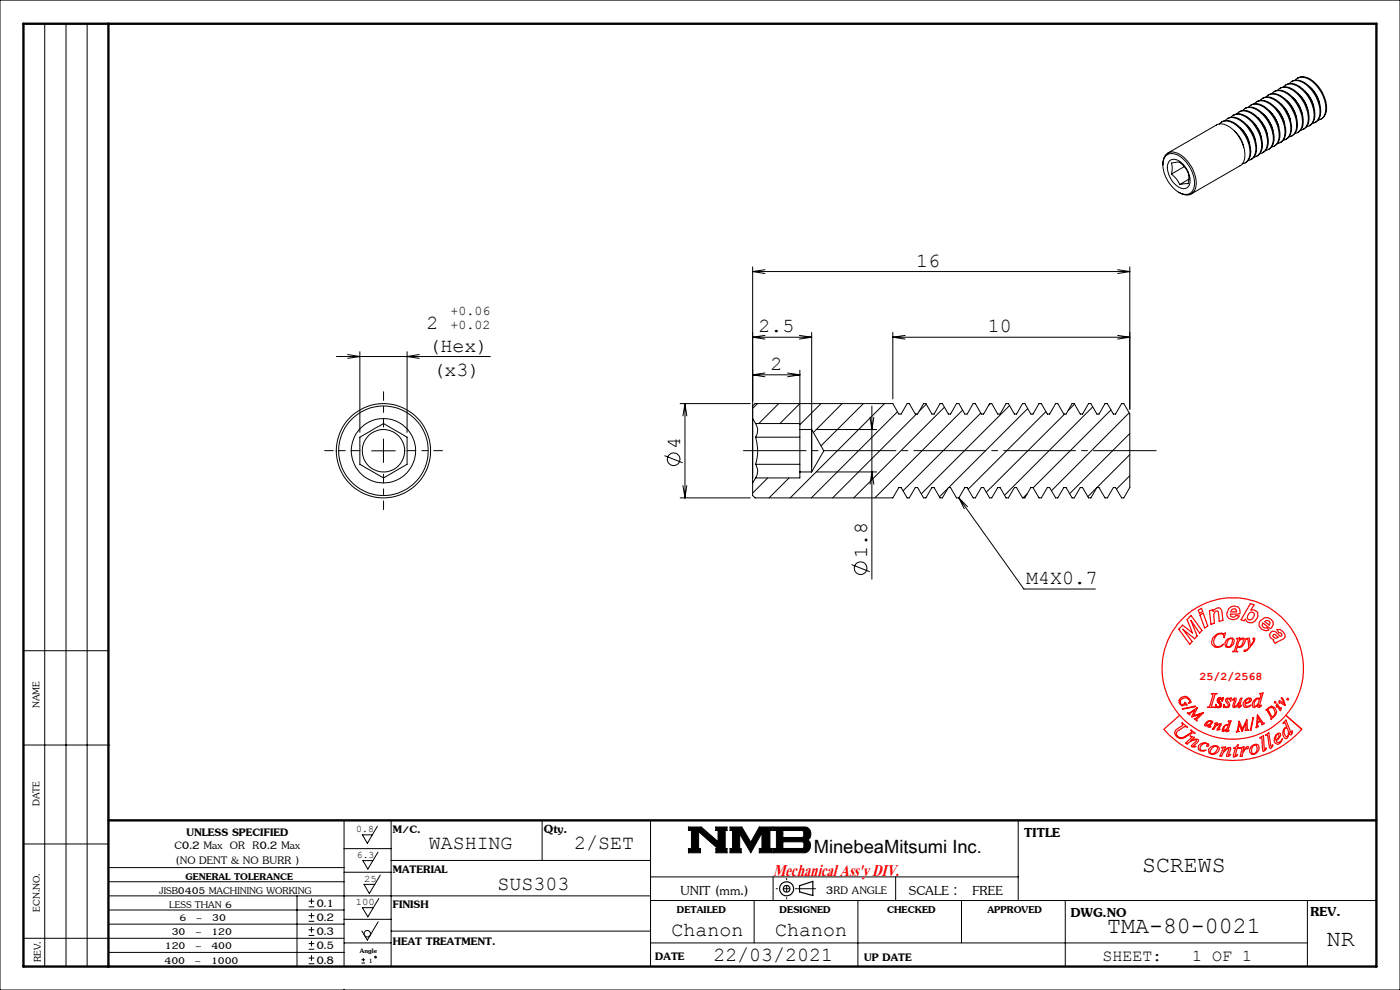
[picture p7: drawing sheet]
<svg xmlns="http://www.w3.org/2000/svg" width="297mm" height="210mm" viewBox="0 0 297 210" stroke-linecap="round" stroke-linejoin="round" font-family="sans-serif">
<g fill="none" stroke="#000" stroke-width=".21">
<path d="M0 0h297v210h-297zM9.5 5v200M14 5v200M18.5 5v200M269.8 19.9a2.25 2.25 0 0 1 3.1-.1 7.4 7.4 0 0 1 3.3 7.2 1.76 1.76 0 0 1-1.5 1.3M270.3 19.5a2.75 2.75 0 0 1 3.3 .6 7.3 7.3 0 0 1 2.7 6.8 1.91 1.91 0 0 1-1 1.2M271 19.1a2.25 2.25 0 0 1 3.1 0 7.3 7.3 0 0 1 3.3 7.1 1.74 1.74 0 0 1-1.5 1.4M271.5 18.8a2.75 2.75 0 0 1 3.3 .6 7.3 7.3 0 0 1 2.8 6.8 1.91 1.91 0 0 1-1.1 1.2M272.3 18.4a2.37 2.37 0 0 1 3.4 .1 7.6 7.6 0 0 1 3 6.8 1.98 1.98 0 0 1-1.6 1.6M272.8 18a2.79 2.79 0 0 1 3.3 .7 7.3 7.3 0 0 1 2.7 6.7 2.13 2.13 0 0 1-1.1 1.3M273.5 17.7a2.57 2.57 0 0 1 3.7 .3 7.3 7.3 0 0 1 2.7 6.8 1.96 1.96 0 0 1-1.5 1.4M274 17.3a2.95 2.95 0 0 1 3.6 .9 6.9 6.9 0 0 1 2.3 6.8l-.4 .6-.5 .4"/>
<path d="M274.7 17a2.37 2.37 0 0 1 3.4 .1 7.1 7.1 0 0 1 2.9 7.3 1.8 1.8 0 0 1-1.4 1.1M275.2 16.6a3.1 3.1 0 0 1 3.9 1.1 7 7 0 0 1 2.2 6.3 1.91 1.91 0 0 1-1.1 1.3M275.5 19.9l1.4 1.9 .6 1.6M276.7 19.2l1.3 1.6 .7 1.9M278 18.5l1.2 1.6 .8 1.9M246.7 35a2.17 2.17 0 0 1 2.3-2.7 7.2 7.2 0 0 1 4.8 6.5 2.17 2.17 0 0 1-1.1 2.3 2.17 2.17 0 0 1-2.5-.2l-.2-.1M247.3 33a2.77 2.77 0 0 1 3.8 .8 6.8 6.8 0 0 1 2.2 6.2 1.97 1.97 0 0 1-3.3 .8 6.8 6.8 0 0 1-3.1-6.9zM247.7 32.5l10.4-6a3 3 0 0 1 3.4 .9 6.9 6.9 0 0 1 2.3 6.8l-.5 .8-10.6 6.1M248.1 34.1a2.1 2.1 0 0 1 2.8 .7 4.5 4.5 0 0 1 1.3 4.6 1.64 1.64 0 0 1-2.6 0 4.6 4.6 0 0 1-1.7-5zM248.5 36.9l.2-.9-.2-1.4a2.15 2.15 0 0 1 3 1.1 3.7 3.7 0 0 1 .6 3.3l-1.8 .1M248.5 36.9l1.1 1.1 .7 1.1M251.2 35.3l-2.7 1.6"/>
<path d="M252.2 38l-1.9 1.1M258.7 26.3a2.57 2.57 0 0 1 3.6 .3 7.1 7.1 0 0 1 2.6 7 1.95 1.95 0 0 1-1.3 1.2M259.2 25.9a2.95 2.95 0 0 1 3.5 .8 7.4 7.4 0 0 1 2.5 6.6 2.13 2.13 0 0 1-1.1 1.3M259.9 25.6a2.37 2.37 0 0 1 3.4 .1 7.2 7.2 0 0 1 2.9 7 1.72 1.72 0 0 1-1.4 1.3M260.4 25.2a3.1 3.1 0 0 1 3.8 1.1 7 7 0 0 1 2.2 6.3 1.91 1.91 0 0 1-1 1.2M261.1 24.9a2.37 2.37 0 0 1 3.4 .1 7.2 7.2 0 0 1 3 7 1.81 1.81 0 0 1-1.5 1.3M261.6 24.5a2.75 2.75 0 0 1 3.4 .6 7.2 7.2 0 0 1 2.7 6.8 2.01 2.01 0 0 1-1.1 1.2M261.9 27.8l1.2 1.5 .8 1.9M262.4 24.2a2.37 2.37 0 0 1 3.3 .1 7.2 7.2 0 0 1 3 6.9 1.81 1.81 0 0 1-1.4 1.4M262.9 23.7a2.95 2.95 0 0 1 3.6 .9 7.1 7.1 0 0 1 2.4 6.5 1.95 1.95 0 0 1-1 1.3M263.1 27l1.3 1.6 .7 1.9M263.6 23.5a2.57 2.57 0 0 1 3.7 .2 7.3 7.3 0 0 1 2.6 6.8 1.9 1.9 0 0 1-1.4 1.4"/>
<path d="M264.1 23a2.95 2.95 0 0 1 3.6 .9 7.1 7.1 0 0 1 2.4 6.5 1.95 1.95 0 0 1-1 1.3M264.3 26.3l1.5 1.9 .5 1.6M264.9 22.7a2.25 2.25 0 0 1 3.1-.1 7.2 7.2 0 0 1 3.2 7.2 1.72 1.72 0 0 1-1.5 1.4M265.3 22.3a2.82 2.82 0 0 1 3.6 .9 6.8 6.8 0 0 1 2.4 6.8l-.4 .6-.6 .4M265.6 25.6l.9 1 .5 .9 .6 1.6M266.1 22a2.25 2.25 0 0 1 3.1-.1 7.3 7.3 0 0 1 3.3 7.2 1.93 1.93 0 0 1-1.5 1.4M266.6 21.6a2.75 2.75 0 0 1 3.3 .6 7.2 7.2 0 0 1 2.7 6.8 1.76 1.76 0 0 1-1 1.3M266.8 24.9l1.3 1.6 .7 1.9M267.3 21.3a2.25 2.25 0 0 1 3.1-.1 7.3 7.3 0 0 1 3.3 7.2 2 2 0 0 1-1.5 1.4M267.8 20.9a2.95 2.95 0 0 1 3.6 .8 6.9 6.9 0 0 1 2.4 6.8l-.4 .6-.6 .5M268 24.2l1.3 1.6 .8 1.9M268.6 20.6a2.36 2.36 0 0 1 3.4 .1 7.4 7.4 0 0 1 2.9 7 2 2 0 0 1-1.5 1.4"/>
<path d="M269 20.2a3 3 0 0 1 3.7 .8 6.9 6.9 0 0 1 2.3 6.8l-.4 .6-.6 .4M269.3 23.5l1.3 1.6 .7 1.9M270.5 22.8l1.1 1.3 .6 1.2 .3 .9M271.7 22.1l.5 .5a6.4 6.4 0 0 1 1.6 2.9M273 21.3l.9 1.1a5.3 5.3 0 0 1 1.1 2.4M274.2 20.6l.9 1.1a5.3 5.3 0 0 1 1.1 2.4M159.7 56.6v44.9M159.7 57.6h80M159.7 57.6l2.6 .4M162.3 57.2l-2.6 .4M237.1 57.2l2.6 .4M239.7 56.6v30.2"/>
<path d="M239.7 57.6l-2.6 .4M71.4 75.6h32.6M73.8 75.2l2.5 .4-2.5 .4M76.3 74.6v17.1M86.4 74.6v17.1M88.9 75.2l-2.5 .4 2.5 .4M159.7 71.5h12.5M159.7 79.5h10M159.7 79.5l2.6 .4M159.7 71.5l2.6 .4M162.3 79.1l-2.6 .4M162.3 71.1l-2.6 .4"/>
<path d="M167.1 79.1l2.6 .4M169.6 71.1l2.6 .4M169.7 78.5v12.6M169.7 79.5l-2.6 .4M172.2 70.5v28.6M172.2 71.5l-2.6 .4M189.4 70.5v14.1M189.4 71.5h50.3M189.4 71.5l2.6 .4M192 71.1l-2.6 .4M237.1 71.1l2.6 .4M239.7 71.5l-2.6 .4"/>
<path d="M76.3 92.7l5.1-2.9 3.7 2.2 1.3 .7v5.8l-5 2.9-3.8-2.1-1.3-.8zM78.8 95.6h5.1M81.4 93.1v5M141 96.7l3.8 1.5M144.3 85.6h14.9M145.3 85.6v20M145.3 85.6l.4 2.6M145.3 85.6l-.4 2.6M159.7 86.1l.5-.5h29.2l1.3 2.2h.5l1.2-2.2h.5l1.3 2.2h.5l1.2-2.2h.5l1.3 2.2h.5l1.2-2.2h.5l1.3 2.2h.4l1.3-2.2h.5l1.3 2.2h.5l1.2-2.2h.5l1.3 2.2h.5l1.2-2.2h.5l1.3 2.2h.5l1.2-2.2h.5l1.3 2.2h.5l1.2-2.2h.5l1.3 2.2h.4l1.3-2.2h.5l1.3 2.2h.5l1.2-2.2h.5l1.3 2.2h.5l1.2-2.2h.5l1.3 2.2h.5l1.2-2.2h.5l1.3 2.2h.5l1.2-2.2h.5l1.3 2.2h.4l1.3-2.2h.5l1.3 2.2v15.6l-1.3 2.2h-.5l-1.3-2.2h-.4l-1.3 2.2h-.5l-1.2-2.2h-.5l-1.3 2.2h-.5l-1.2-2.2h-.5l-1.3 2.2h-.5l-1.2-2.2h-.5l-1.3 2.2h-.5l-1.2-2.2h-.5l-1.3 2.2h-.5l-1.3-2.2h-.4l-1.3 2.2h-.5l-1.2-2.2h-.5l-1.3 2.2h-.5l-1.2-2.2h-.5l-1.3 2.2h-.5l-1.2-2.2h-.5l-1.3 2.2h-.5l-1.2-2.2h-.5l-1.3 2.2M160.3 89.8l.2 .4a2.37 2.37 0 0 1-.2 2.5M160.3 92.7l.4 2.9-.1 1.5-.3 1.4M160.3 98.5l.2 .4a2.41 2.41 0 0 1-.2 2.5"/>
<path d="M160.3 89.8l-.6-1v13.6M160.3 92.7h9.4M160.3 89.8h9.4M160.3 98.5h9.4M160.7 85.6l-1 1M165.2 85.6l-4.2 4.2M169.7 91.1v9M169.7 91.1h2.5M169.7 85.6l-4.2 4.2M172.2 91.1v9M172.2 91.1l2.6 4.5-2.6 4.5M173.2 91.1h12.8"/>
<path d="M174.2 85.6l-4.5 4.5M178.6 85.6l-6.1 6.1M183.2 85.6l-9 9M184.6 88.5l.4 2.6 .4-2.6M185 86.1v36.8M187.6 85.6l-20 20M190.4 87.3l-18.3 18.3M194.4 87.8l-17.8 17.8M196.5 85.8l-1.5 1.4M200.3 86.4l-19.2 19.2M204.2 87l-18.6 18.6M208.1 87.6l-16.5 16.5"/>
<path d="M210.1 85.6l-.4 .4M214.2 86l-18.8 18.8M218 86.7l-16.7 16.7M221.9 87.3l-16.5 16.5M225.8 87.8l-16.6 16.6M228 85.7l-1.4 1.4M231.8 86.3l-18.7 18.7M235.7 87l-16.5 16.5M239.5 87.6l-16.4 16.5M239.7 92l-12.8 12.7M239.7 96.4l-8.9 8.9M144.3 105.6h14.9"/>
<path d="M144.9 103l.4 2.6M145.7 103l-.4 2.6M159.7 102.4v2.7l.5 .5h29.2l1.3-2.2h.5l1.2 2.2h.5l1.3-2.2h.5l1.2 2.2h.5l1.3-2.2h.5l1.2 2.2h.5l1.3-2.2h.4l1.3 2.2h.5M160.3 101.4l-.6 1M162.9 101.4l-3.2 3.2M167.4 101.4l-4.2 4.2M169.7 100.1v1.3h-9.4M169.7 100.1h2.5M173.2 100.1h12.8M180.7 119.8l3.8 1.5M184.6 102.7l.4-2.6 .4 2.6M201 103.6l-1.7 1.8"/>
<path d="M203.4 105.6l13.8 19.3h15.2M203.4 105.6l1.8 1.9M203.4 105.6l1.2 2.3M217.9 104.7l-.9 .9M239.7 100.9l-2.8 2.8M5 138h18M5 158h18.3M5 179h18M73 174v31M80 175.3l-2.1 3.6-1-1.8h2.1M83 174v31M115 174v8.5"/>
<path d="M138 174v31M146 175.4h2.8l3.5 3.1v-2.3h-.5v-.8h2.4v.8h-.4v3.8h.4v.9h-2.3v-.9h.4l-4.1-3.6v3.6h.4v.9h-2.6v-.9h.7v-3.8h-.7zM154.9 175.4h2.5l1.9 3.2 1.8-3.2h2.7v.8h-.5v3.8h.5v.9h-2.7v-.9h.5v-3.3l-2.3 4.2-2.4-4v3.1h.3v.9h-2.3v-.9h.5v-3.8h-.5zM164.1 175.4h6.6a1.47 1.47 0 0 1 1.3 1.2 1.47 1.47 0 0 1-.7 1.6 1.48 1.48 0 0 1 .6 1.6 1.48 1.48 0 0 1-1.4 1.1h-6.4v-.9h.6v-3.8h-.6zM166.1 176.2h4.1l.3 .3v.8l-.3 .4h-4.1zM166.1 178.6h4.2l.2 .2 .1 .8-.3 .4h-4.2zM216 174v17M5 199h68M22.9 184h50.1M23 190h115M23 196h50M23 193h50"/>
<path d="M23 187h50M63 190v15M65.5 192.4h1.2M65.5 191.2h1.2M65.5 195.4h1.2M65.5 194.2h1.2M65.5 198.4h1.2M65.5 197.2h1.2M66.1 190.6v1.2M66.1 193.6v1.2M66.1 196.6v1.2M66.1 199.6v1.2"/>
<path d="M73 195h10M73 185h10M73 180h10M80.2 180.8l-2.2 3.6-1-1.8h2.1M80.2 195.5l-2.3 3.9-1.1-1.9M80.4 190.6l-2.4 3.9-1.1-2h2.3M80.7 185.6l-2.3 3.9-1.2-1.9h2.3M83 197.5h55M83 182.5h55M138 186h78M138 191h154M160 191v9"/>
<path d="M164 186v5M182 191v14M190 186v5M204 191v9M226 191v14M277.4 191v14M23 202h50M65.5 201.4h1.2M65.5 200.2h1.2M65.5 204.4h1.2M65.5 203.2h1.2M66.1 202.6v1.2"/>
<path d="M73 200h10M76.7 204.3h.7M76.7 203.6h.7M77.1 203.2v.7M138 200h139.4"/>
<circle cx="81.3" cy="95.6" r="10"/>
<circle cx="81.3" cy="95.6" r="6.8"/>
<circle cx="81.4" cy="95.6" r="9.5"/>
<circle cx="81.4" cy="95.6" r="4.5"/>
<circle cx="142.9" cy="97.4" r="1.34"/>
<circle cx="182.6" cy="120.5" r="1.34"/>
<circle cx="77.9" cy="198.1" r=".68"/>
<circle cx="79.7" cy="203" r=".17"/>
</g>
<g fill="none" stroke="#000" stroke-width=".25">
<path d="M169.6 187.9l2.8-.9v3l-2.8-.8z"/>
<circle cx="166.9" cy="188.5" r="1.49"/>
<circle cx="166.9" cy="188.5" r=".7"/>
</g>
<g fill="none" stroke="#f00" stroke-width=".25">
<path d="M252.7 130.6l2.3 3.1-.5 .6-1.9-2.7 1.4 3.3-.6 .6-2.5-2 2 2.6-.5 .6-2.3-3.2 .8-.9 2.1 1.7-1.2-2.8zM254.2 129.5l.7-.5 .2 .7-.6 .4zM254.6 130.5l.6-.4 1 2.7-.6 .4zM256.6 129.6l.7-.3 .1 .4 .3-.4 .5-.3 .5-.1a2.85 2.85 0 0 1 .7 2.7l-.7 .2-.2-1.6a.46 .46 0 0 0-.5-.6l-.3 .2-.2 .5 .1 1.9-.7 .2zM257.2 135.4a1.97 1.97 0 0 1 2.3-1l.5-.1-.4 .9a.77 .77 0 0 0-.4-.8 .77 .77 0 0 0-.9 .2 1.54 1.54 0 0 0-.3 2.5l1-.1 .5-.4-.4 .5-.8 .3-.6-.1-.6-.7zM259.5 136.6h.1M260.2 135.7l.3-.2a.77 .77 0 0 1 .8-.2 .77 .77 0 0 1 .5 .7l-.1 .6-.5 .6-.7 .2-.4-.2a1.14 1.14 0 0 1 .1-1.5zM260.6 129.1a1.32 1.32 0 0 1 1.5-.5 1.32 1.32 0 0 1 1 1.1l-.1 .5-2 .1 .1 .4 .5 .2 .6-.3 .7 .1-.4 .5-.9 .3-.9-.3-.4-.4-.1-.6zM260.7 135.6l.4-.2 .3 .2a1.54 1.54 0 0 1-.8 1.7l-.3-.2a1.74 1.74 0 0 1 .4-1.5zM261.3 129.4l.5-.3 .4 .1 .1 .6h-1.2zM262.3 135.4l.7-.1-.1 .5 .8-.5 .3 .2a1.35 1.35 0 0 1-1.6 1.8l-.1 .8 .3 .1h-1.1l.4-.3 .7-2.2v-.2zM263.2 135.6l.3-.1a.57 .57 0 0 1 .2 .8l-.4 .7-.4 .3-.4-.2 .3-1z"/>
<path d="M264.3 135.5l.7-.2 .2 1.7 .7-.9a.33 .33 0 0 0 .1-.3 .33 .33 0 0 0-.2-.3l.2-.2 .2 .1a4.5 4.5 0 0 1-2.3 2.8v-.3l.4 .1 .6-.6-.1-1.7zM265 130.1l.3-.3h.4l.4 .3v.5l-.7 .9h-.4l-.3-.3-.1-.5zM265.3 128l.7 .3-.6 1.1h.8l.6 .5v.9l-.6 1-.6 .3h-.7l-.4-.3-.3-.5-.3 .4-.6-.2zM267.3 131.7l1-.7a1.35 1.35 0 0 1 1.4 .5 1.35 1.35 0 0 1 .2 1.5l-.4 .3-1.6-1.1-.2 .4 .3 .5 .3 .1 .4-.1 .5 .5-.7 .2-.8-.3-.6-.7v-.6zM268.3 131.9l.3-.3 .6 .1 .3 .3-.2 .5zM269.6 134.1a1.13 1.13 0 0 1 1.7 .6l.3 .3 .4-.3-.4-.5h-.3l-.4-.7 .7 .1 .7 .5 .3 .7a1.65 1.65 0 0 1-1.4 1.3l-.7 .4-.4-.6 .2-.2-.8-.5-.2-.5zM270.1 134.6h.3l.8 .6-.6 .2-.5-.3zM250.3 151.7a15 15 0 0 1 .8-20.7 15 15 0 0 1 20.8 0 15 15 0 0 1 .9 20.7M250.3 151.7a15 15 0 0 0 22.5 0M250.6 147.9l.9-.2a1.78 1.78 0 0 1 1.2 1.3l-.6 .1 .3-.3-.2-.4-.5-.4-.9 .2-.4 .4 .1 .8 .2 .1 .7-.3v-.2l.4 .5h-.3l-.7 .2-.6-.5-.1-.7zM250.7 153.4l1.2 .9-.7-.1-1 .7a.81 .81 0 0 0-.6 .8 .81 .81 0 0 0 .7 .7 3 3 0 0 0 2.3-.9l.2-.2-.1-.4 .7 .7a.46 .46 0 0 0-.7 0l-1 .6a1.46 1.46 0 0 1-1.5 .4 1.46 1.46 0 0 1-1-1.2l.3-.6 1.4-1zM250.8 150.3l2.7-.5 .1 .1z"/>
<path d="M251.9 151.3l.4-.1 1.6-1.1-.7 1.7 2.1-.6-1.4 1.4 .1 .3h-.1l-.5-.4 .2-.1 1-.9-1.7 .6 .6-1.5-1.1 .8-.1 .2zM252.6 156.1l.8 .3-.8 .7 .3-.1a1.31 1.31 0 0 1 1.4-.1l-.2 .5-.9 .9 .5 .1h-.8l-.1-.2 1.1-1.1-.1-.2-.7 .1-1.3 .8-.3-.2 1.3-1.2zM254.3 158.1l.3-.2a1.29 1.29 0 0 1 1.8 .1l-.2 .4a.25 .25 0 0 1-.2-.3 .25 .25 0 0 1 .2-.2l-.2-.1a1.15 1.15 0 0 0-1.4 1.1l.3 .3h.9l-.5 .1h-.7l-.4-.3v-.6zM255.6 153.6l.5-.6 .5-.1 .7 .2-.7 1 .3 .1-.3 .1-.3-.1 .2-.4-.8 .2-.2-.2zM256.3 153.2l.3-.2 .4 .1a.9 .9 0 0 1-1.1 .7zM256.7 158.6a1.06 1.06 0 0 1 1.1-.5 1.06 1.06 0 0 1 .9 .9 1.4 1.4 0 0 1-2.2 .8l-.1-.6zM257 147.1h1.2l-.4 .2-.7 2.2v.4l.3 .1-1.2 .1 .3-.2 .3-.4 .5-2.1zM257.2 158.6l.4-.3h.4l.3 .2a1.34 1.34 0 0 1-1.3 1.4l-.3-.2v-.3zM257.7 153.5l.6-.2-.3 .6 .4-.3h.7l-.5 1 .2 .1-.6 .2v-.2l.6-1a1.27 1.27 0 0 0-1.3 .9h-.3l.7-1zM258.4 148.2l1.1-.1-.2 .7-.1-.4-.4-.2-.3 .2 .7 1.1a.91 .91 0 0 1-1.3 .5l-.1 .1 .1-.7 .2 .4 .4 .2 .3-.2v-.3l-.6-.8zM259.1 158.5h.9l-.4 .9 .2-.2a1.18 1.18 0 0 1 1.2-.6l.1 .2-.5 1.4 .5-.2-.7 .5-.2-.3 .5-1.4a2.19 2.19 0 0 0-1.5 1.6h-.4l.7-1.7zM259.5 150.1h.1"/>
<path d="M259.9 153.9h.5a.84 .84 0 0 1-.9 1zM260.1 148.2l1.1-.1-.1 .7-.2-.4-.3-.2-.3 .2 .6 1.1a.95 .95 0 0 1-1.3 .5v-.6l.2 .4 .4 .2 .4-.2v-.3l-.6-.9zM260.6 153l.6-.1-.7 2.1h.2l-.5 .2v-.4l-.8 .4-.1-.2a1.27 1.27 0 0 1 1.1-1.3l.2 .1 .2-.6zM261.6 148.3l.4-.2 .3 .2-.4 1.5a2.21 2.21 0 0 0 1.3-1.7h.3l-.5 1.8 .4-.3-.3 .4-.4 .1-.1-.2 .3-.9a1.22 1.22 0 0 1-1.2 1.1 1.52 1.52 0 0 1 .2-1.6l-.1-.2-.3 .2zM261.7 158.7l.5-.3 .4-.4-.1 .6h.4v.1h-.4l-.5 1.7 .6-.3-.7 .5-.3-.2 .5-1.7-.4 .1zM262.9 153l.7 1.6 .9-1.9 .1 2 .3 .2-.7 .1 .1-.3v-1.3l-.7 1.7-.7-1.4-.2 1.3 .2 .2-.6 .1 .2-.3 .3-2M263.1 158.6l.8-.2-.2 1.1 1-1.2 .2 .2-.2 .4a.25 .25 0 0 0-.3-.2 .25 .25 0 0 0-.2 .2l-.5 .8-.2 .7-.4 .1 .4-1.8zM264.1 148.5a.79 .79 0 0 1 1.4-.1l-.4 .5-1 .4 .1 .4 .4 .2 .8-.3a1.19 1.19 0 0 1-1.5 .4 1.05 1.05 0 0 1 .2-1.5zM264.4 148.5l.6-.3 .2 .2a1.1 1.1 0 0 1-1.1 .7zM265.6 158.2a.86 .86 0 0 1 1.5 .2 1.39 1.39 0 0 1-1.6 1.6l-.4-.4a1.36 1.36 0 0 1 .5-1.4zM265.8 152.3l.1-.1-.6 2.8zM265.8 158.2l.3-.2 .4 .1a1.31 1.31 0 0 1-.4 1.8l-.4-.1a1.34 1.34 0 0 1 .1-1.6z"/>
<path d="M266.6 148.3l.3-.1 .2 .1a1.5 1.5 0 0 1-1 1.6 1.17 1.17 0 0 1 .5-1.6zM266.7 151.7l1.3 1.6 .3 .1-.6 .3-.3-.6-.6 .2-.1 .6 .3 .2-.5 .3zM266.8 152.2l.5 .7-.5 .2zM267.2 147.1l.7-.1-.7 2.8 .5-.2-.3 .3-.5 .2v-.7l-.3 .4-.7 .3a1.33 1.33 0 0 1 1.2-2l.2 .2 .2-.8a.23 .23 0 0 0 0-.3 .23 .23 0 0 0-.3 0zM267.3 156.5l.7-.4 .2 2.9 .4-.3-.5 .7-.2-.1-.1-.3-.1-2.5zM268.5 156l.7-.5 .4 2.9h.2l.1-.4h.2l-.5 .7-.3-.1-.4-2.6zM268.5 150.6l1.3-.8 .6 .3a1.5 1.5 0 0 1-.8 2.4l.1-.3-.9-1.5zM269 150.5l.3-.3 .5-.1 .4 .2 .3 .9-.5 .9-.2-.2zM270.4 148.9l.2-.1 .1 .3h-.3zM270.7 155.9l.6-.4 .3 .1a1.63 1.63 0 0 1-.8 1.6l.3 .3 .4-.1 .6-.7-.7 1.1-.4 .1a1.24 1.24 0 0 1-.3-2zM270.8 156l.4-.3a.89 .89 0 0 1-.5 1.3zM270.9 149.7v.3h-.1l.1-.7 .7 1"/>
<path d="M270.9 149.7l.7 1.1 .1-.7v.2M271.6 150.3h.1M271.8 148h.2l.3 .4 .3 1.2-1.1-.6-.1 .2v-.6l1 .6zM272.6 154.5l.3-.1a1.43 1.43 0 0 1 .3 1.8l-.3 .1a1.35 1.35 0 0 1-.3-1.8zM272.8 151.7l3.4 3a19.4 19.4 0 0 1-29.3 0l3.4-3M272.8 152.7l1.1 2.8 .3-.5-.1 .4-.3 .5-.4-.7v.6l-.3 .8a.47 .47 0 0 1-.7-.2 1.31 1.31 0 0 1 .6-2.1l-.3-.7a.24 .24 0 0 0-.1-.3 .24 .24 0 0 0-.3 .1zM273 148.2h.4l-.1 .3-.3-.1z"/>
</g>
<path d="M164.7 188.5h4.3M166.9 186.3v4.4" fill="none" stroke="#000" stroke-width=".21" stroke-dasharray="15.2 1.3 1.3 1.3" stroke-dashoffset="15"/>
<path d="M169.2 188.5h3.8" fill="none" stroke="#000" stroke-width=".21" stroke-dasharray="15.2 1.3 1.3 1.3"/>
<path d="M5 5h287v200h-287zM23 5v200M23 174h269M73 210v.1" fill="none" stroke="#000" stroke-width=".5"/>
<path d="M146 175.4v.8h.7v3.8h-.7v.9h2.6v-.9h-.4v-3.6l4.1 3.6h-.4v.9h2.3v-.9h-.4v-3.8h.4v-.8h-2.4v.8h.5v2.3l-3.5-3.1zM154.9 175.4v.8h.5v3.8h-.5v.9h2.3v-.9h-.3v-3.1l2.4 4 2.3-4.2v3.3h-.5v.9h2.7v-.9h-.5v-3.8h.5v-.8h-2.7l-1.8 3.2-1.9-3.2zM166.1 178.6h4.2l.2 .2 .1 .8-.3 .4h-4.2zM164.1 175.4v.8h.6v3.8h-.6v.9h6.9l.6-.5 .3-.8-.1-1-.5-.4a1.47 1.47 0 0 0 .7-1.6 1.47 1.47 0 0 0-1.3-1.2zM166.1 176.2h4.1l.3 .3v.8l-.3 .4h-4.1z" fill-rule="evenodd" fill="#000"/>
<path d="M76.4 95.6h-7.5M81.4 90.6v-7.5M86.4 95.6h7.5M81.4 100.6v7.5" fill="none" stroke="#000" stroke-width=".21" stroke-dasharray="15.2 1.3 1.3 1.3" stroke-dashoffset="13.4"/>
<path d="M157.7 95.6h87.6" fill="none" stroke="#000" stroke-width=".21" stroke-dasharray="15.2 1.3 1.3 1.3" stroke-dashoffset="1.9"/>
<text font-size="5.5" fill="#f00" x="164" y="185.7">Mechanical Ass'y DIV.</text>
<g font-size="4.9">
<text x="242.3" y="184.9">SCREWS</text>
<text x="234.9" y="197.9">TMA-80-0021</text>
<text x="281.5" y="200.8">NR</text>
</g>
<g font-size="4.2">
<text x="194.4" y="56.6">16</text>
<text x="90.5" y="69.8">2</text>
<text x="160.9" y="70.5">2.5</text>
<text x="209.6" y="70.5">10</text>
<text x="90.9" y="74.6">(Hex)</text>
<text x="91.8" y="79.8">(x3)</text>
<text x="163.4" y="78.5">2</text>
<text x="144.3" y="95.2" transform="rotate(-90 144.3 95.2)">4</text>
<text x="184" y="118.3" transform="rotate(-90 184 118.3)">1.8</text>
<text x="217.7" y="123.9">M4X0.7</text>
<text x="217.3" y="177.6">TITLE</text>
<text x="91" y="180.1">WASHING</text>
<text x="121.8" y="180.1">2/SET</text>
<text x="105.6" y="188.7">SUS303</text>
<text x="144.4" y="189.8">UNIT (mm.)</text>
<text x="192.8" y="189.8">SCALE :</text>
<text x="206.3" y="189.8">FREE</text>
<text x="227.2" y="194.4">DWG.NO</text>
<text x="278" y="194.3">REV.</text>
<text x="142.5" y="198.6">Chanon</text>
<text x="151.3" y="203.8">22/03/2021</text>
<text x="164.5" y="198.6">Chanon</text>
</g>
<g font-size="3.9">
<text x="115.4" y="176.8">Qty.</text>
<text x="172.6" y="181">MinebeaMitsumi Inc.</text>
</g>
<g font-size="3.5">
<text x="39.5" y="177.4">UNLESS SPECIFIED</text>
<text x="83.3" y="176.7">M/C.</text>
<text x="37" y="180.2">C0.2 Max OR R0.2 Max</text>
<text x="37.2" y="183.3">(NO DENT &amp; NO BURR )</text>
<text x="83.3" y="185.2">MATERIAL</text>
<text x="175.2" y="189.7">3RD ANGLE</text>
<text x="67.1" y="192.3">0.1</text>
<text x="67.1" y="195.4">0.2</text>
<text x="83.3" y="192.6">FINISH</text>
<text x="67.1" y="198.4">0.3</text>
<text x="67.1" y="201.3">0.5</text>
<text x="83.3" y="200.5">HEAT TREATMENT.</text>
<text x="139" y="203.7">DATE</text>
<text x="183.3" y="203.9">UP DATE</text>
<text x="233.9" y="203.8">SHEET:</text>
<text x="252.9" y="203.8">1 OF 1</text>
<text x="67.1" y="204.4">0.8</text>
</g>
<g font-size="3.2">
<text x="8.4" y="150.2" transform="rotate(-90 8.4 150.2)">NAME</text>
<text x="8.4" y="171" transform="rotate(-90 8.4 171)">DATE</text>
<text x="33.8" y="189.5">JISB0405 MACHINING WORKING</text>
<text x="39.4" y="186.6">GENERAL TOLERANCE</text>
<text x="8.4" y="193.4" transform="rotate(-90 8.4 193.4)">ECN.NO.</text>
<text x="35.9" y="192.7">LESS THAN 6</text>
<text x="38.1" y="195.3">6 ~ 30</text>
<text x="143.6" y="193.7">DETAILED</text>
<text x="165.4" y="193.7">DESIGNED</text>
<text x="188.2" y="193.7">CHECKED</text>
<text x="209.5" y="193.7">APPROVED</text>
<text x="35" y="201.3">120 ~ 400</text>
<text x="36.4" y="198.3">30 ~ 120</text>
<text x="8.7" y="204.1" transform="rotate(-90 8.7 204.1)">REV.</text>
<text x="34.9" y="204.5">400 ~ 1000</text>
</g>
<g font-size="2.8">
<text x="95.6" y="66.9">+0.06</text>
<text x="95.6" y="69.7">+0.02</text>
</g>
<text font-size="2.5" fill="#f00" x="254.5" y="144.2">25/2/2568</text>
<g font-size="2.1">
<text x="75.6" y="176.6">0.8</text>
<text x="75.7" y="182">6.3</text>
<text x="77.2" y="187.1">25</text>
<text x="75.5" y="192">100</text>
<text x="76.4" y="202.2">Angle</text>
<text x="78.2" y="204.3">1</text>
</g>
</svg>
